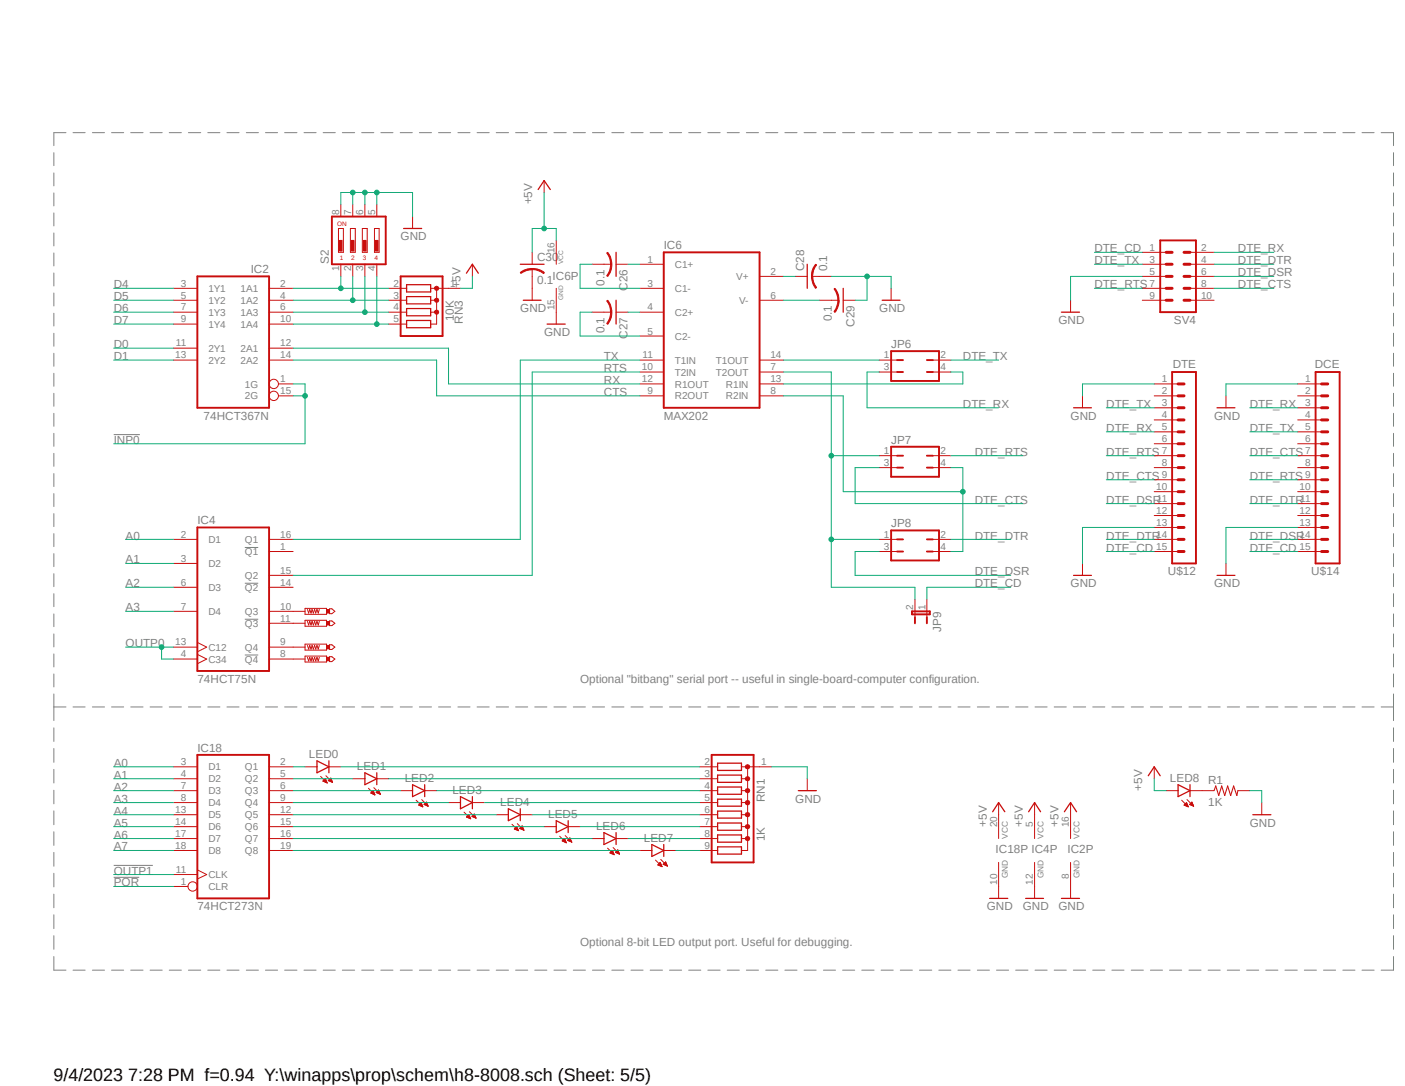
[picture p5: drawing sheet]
<svg xmlns="http://www.w3.org/2000/svg" width="279mm" height="216mm" viewBox="0 0 279 216" stroke-linecap="round" stroke-linejoin="round" font-family="sans-serif">
<path d="M10.6 26.3l266.6 166.7M277.2 26.3l-266.6 166.7" fill="none" stroke="#fff" stroke-width=".2"/>
<g fill="none" stroke="#808080" stroke-width=".2">
<path d="M10.7 30.4v2.5M10.7 34.4v2.6M10.7 38.4v2.5M13.1 26.4h-2.4v2.6M14.5 26.4h2.4M18.4 26.4h2.4M22.2 26.4h2.4M26 26.4h2.4M29.8 26.4h2.5M33.7 26.4h2.4M37.5 26.4h2.4M41.3 26.4h2.4"/>
<path d="M45.1 26.4h2.4M49 26.4h2.4M52.8 26.4h2.4M56.6 26.4h2.5M60.5 26.4h2.4M64.3 26.4h2.4M68.1 26.4h2.4M71.9 26.4h2.4M75.7 26.4h2.4M79.6 26.4h2.4M83.4 26.4h2.4M87.2 26.4h2.4"/>
<path d="M91.1 26.4h2.4M94.9 26.4h2.4M98.7 26.4h2.4M102.5 26.4h2.4M106.3 26.4h2.5M110.2 26.4h2.4M114 26.4h2.4M117.8 26.4h2.4M121.7 26.4h2.4M125.5 26.4h2.4M129.3 26.4h2.4M133.1 26.4h2.5"/>
<path d="M136.9 26.4h2.5M140.8 26.4h2.4M144.6 26.4h2.4M148.4 26.4h2.4M152.3 26.4h2.4M156.1 26.4h2.4M159.9 26.4h2.4M163.7 26.4h2.5M167.6 26.4h2.4M171.4 26.4h2.4M175.2 26.4h2.4M179 26.4h2.4"/>
<path d="M182.8 26.4h2.5M186.7 26.4h2.4M190.5 26.4h2.4M194.4 26.4h2.4M198.2 26.4h2.4M202 26.4h2.4M205.8 26.4h2.4M209.6 26.4h2.4M213.4 26.4h2.5M217.3 26.4h2.4M221.1 26.4h2.4M225 26.4h2.4"/>
<path d="M228.8 26.4h2.4M232.6 26.4h2.4M236.4 26.4h2.4M240.2 26.4h2.5M244.1 26.4h2.4M247.9 26.4h2.4M251.7 26.4h2.4M255.5 26.4h2.5M259.4 26.4h2.4M263.2 26.4h2.4M267 26.4h2.5M270.8 26.4h2.5"/>
<path d="M274.7 26.4h2.4v2.6M277.1 30.4v2.5M277.1 34.4v2.6M277.1 38.4v2.5M10.7 42.3v2.6M10.7 46.3v2.6M10.7 50.3v2.6M10.7 54.3v2.6M10.7 58.3v2.5M277.1 42.3v2.6M277.1 46.3v2.6M277.1 50.3v2.6"/>
<path d="M277.1 54.3v2.6M277.1 58.3v2.5M10.7 62.3v2.5M10.7 66.3v2.5M10.7 70.2v2.6M10.7 74.2v2.6M10.7 78.2v2.6M277.1 62.3v2.5M277.1 66.3v2.5M277.1 70.2v2.6M277.1 74.2v2.6M277.1 78.2v2.6"/>
<path d="M10.7 82.2v2.6M10.7 86.1v2.6M10.7 90.1v2.6M10.7 94.1v2.6M10.7 98.1v2.6M22.6 86.4h5.2M277.1 82.2v2.6M277.1 86.1v2.6M277.1 90.1v2.6M277.1 94.1v2.6M277.1 98.1v2.6M10.7 102.1v2.6"/>
<path d="M10.7 106.1v2.6M10.7 110.1v2.5M10.7 114v2.6M10.7 118v2.6M48.7 108.8h2.7M48.7 116h2.7M277.1 102.1v2.6M277.1 106.1v2.6M277.1 110.1v2.5M277.1 114v2.6M277.1 118v2.6M10.7 122v2.6"/>
<path d="M10.7 126v2.6M10.7 130v2.6M10.7 134v2.6M10.7 138v5.3M48.7 130.2h2.7M48.7 123.1h2.7M277.1 122v2.6M277.1 126v2.6M277.1 130v2.6M277.1 134v2.6M277.1 138v5.3M10.7 144.7v2.7"/>
<path d="M10.7 148.8v2.8M10.7 153v2.7M10.7 157.1v2.7M10.7 140.5h2.4M14.5 140.5h2.4M18.4 140.5h2.4M22.2 140.5h2.4M26 140.5h2.4M29.8 140.5h2.5M33.7 140.5h2.4M37.5 140.5h2.4M41.3 140.5h2.4"/>
<path d="M45.1 140.5h2.4M49 140.5h2.4M52.8 140.5h2.4M56.6 140.5h2.5M60.5 140.5h2.4M64.3 140.5h2.4M68.1 140.5h2.4M71.9 140.5h2.4M75.7 140.5h2.4M79.6 140.5h2.4M83.4 140.5h2.4M87.2 140.5h2.4"/>
<path d="M91.1 140.5h2.4M94.9 140.5h2.4M98.7 140.5h2.4M102.5 140.5h2.4M106.3 140.5h2.5M110.2 140.5h2.4M114 140.5h2.4M117.8 140.5h2.4M121.7 140.5h2.4M125.5 140.5h2.4M129.3 140.5h2.4M133.1 140.5h2.5"/>
<path d="M136.9 140.5h2.5M140.8 140.5h2.4M144.6 140.5h2.4M148.4 140.5h2.4M152.3 140.5h2.4M156.1 140.5h2.4M159.9 140.5h2.4M163.7 140.5h2.5M167.6 140.5h2.4M171.4 140.5h2.4M175.2 140.5h2.4M179 140.5h2.4"/>
<path d="M182.8 140.5h2.5M186.7 140.5h2.4M190.5 140.5h2.4M194.4 140.5h2.4M198.2 140.5h2.4M202 140.5h2.4M205.8 140.5h2.4M209.6 140.5h2.4M213.4 140.5h2.5M217.3 140.5h2.4M221.1 140.5h2.4M225 140.5h2.4"/>
<path d="M228.8 140.5h2.4M232.6 140.5h2.4M236.4 140.5h2.4M240.2 140.5h2.5M244.1 140.5h2.4M247.9 140.5h2.4M251.7 140.5h2.4M255.5 140.5h2.5M259.4 140.5h2.4M263.2 140.5h2.4M267 140.5h2.5M270.8 140.5h2.5"/>
<path d="M274.7 140.5h2.4M277.1 144.7v2.7M277.1 148.8v2.8M277.1 153v2.7M277.1 157.1v2.7M10.7 161.2v2.8M10.7 165.4v2.7M10.7 169.5v2.7M10.7 173.6v2.7M10.7 177.8v2.7M22.6 174.4h5.1M22.6 172h7.8"/>
<path d="M277.1 161.2v2.8M277.1 165.4v2.7M277.1 169.5v2.7M277.1 173.6v2.7M277.1 177.8v2.7M10.7 190.2v2.7h2.4M10.7 181.9v2.7M10.7 186v2.7M14.5 192.9h2.4M18.4 192.9h2.4M22.2 192.9h2.4M26 192.9h2.4"/>
<path d="M29.8 192.9h2.5M33.7 192.9h2.4M37.5 192.9h2.4M41.3 192.9h2.4M45.1 192.9h2.4M49 192.9h2.4M52.8 192.9h2.4M56.6 192.9h2.5M60.5 192.9h2.4M64.3 192.9h2.4M68.1 192.9h2.4M71.9 192.9h2.4"/>
<path d="M75.7 192.9h2.4M79.6 192.9h2.4M83.4 192.9h2.4M87.2 192.9h2.4M91.1 192.9h2.4M94.9 192.9h2.4M98.7 192.9h2.4M102.5 192.9h2.4M106.3 192.9h2.5M110.2 192.9h2.4M114 192.9h2.4M117.8 192.9h2.4"/>
<path d="M121.7 192.9h2.4M125.5 192.9h2.4M129.3 192.9h2.4M133.1 192.9h2.5M136.9 192.9h2.5M140.8 192.9h2.4M144.6 192.9h2.4M148.4 192.9h2.4M152.3 192.9h2.4M156.1 192.9h2.4M159.9 192.9h2.4M163.7 192.9h2.5"/>
<path d="M167.6 192.9h2.4M171.4 192.9h2.4M175.2 192.9h2.4M179 192.9h2.4M182.8 192.9h2.5M186.7 192.9h2.4M190.5 192.9h2.4M194.4 192.9h2.4M198.2 192.9h2.4M202 192.9h2.4M205.8 192.9h2.4M209.6 192.9h2.4"/>
<path d="M213.4 192.9h2.5M217.3 192.9h2.4M221.1 192.9h2.4M225 192.9h2.4M228.8 192.9h2.4M232.6 192.9h2.4M236.4 192.9h2.4M240.2 192.9h2.5M244.1 192.9h2.4M247.9 192.9h2.4M251.7 192.9h2.4M255.5 192.9h2.5"/>
<path d="M259.4 192.9h2.4M263.2 192.9h2.4M267 192.9h2.5M270.8 192.9h2.5M277.1 181.9v2.7M277.1 186v2.7M277.1 190.2v2.7h-2.4"/>
</g>
<path d="M39.2 54.9h14.3v26.2h-14.3zM132 50.2h19v30.9h-19zM39.2 104.9h14.3v28.5h-14.3z" fill="none" stroke="#c90d0c" stroke-width=".38"/>
<g fill="none" stroke="#c90d0c" stroke-width=".2">
<path d="M34.5 57.3h4.7M34.5 59.7h4.7M53.5 57.3h4.8M53.5 59.7h4.8M120.1 52.5h1.4M127.3 57.3h4.7M127.3 52.5h4.7M151 59.7h4.8M151 54.9h4.8M34.5 62.1h4.7M34.5 64.4h4.7M34.5 69.2h4.7"/>
<path d="M34.5 71.6h4.7M53.5 62.1h4.8M53.5 64.4h4.8M53.5 69.2h4.8M53.5 71.6h4.8M55.4 76.3h2.9M55.4 78.7h2.9M127.3 76.3h4.7M127.3 62.1h4.7M127.3 71.6h4.7M127.3 78.7h4.7M127.3 66.8h4.7"/>
<path d="M127.3 74h4.7M151 76.3h4.8M151 71.6h4.8M151 78.7h4.8M151 74h4.8M34.5 107.2h4.7M34.5 112h4.7M34.5 116.8h4.7M53.5 109.6h4.8M53.5 107.2h4.8M53.5 116.8h4.8M53.5 114.4h4.8"/>
<path d="M34.5 131h4.7M34.5 121.5h4.7M34.5 128.7h4.7M39.2 130.1l1.9 .9-1.9 1M39.2 127.7l1.9 1-1.9 .9M53.5 131h4.8M53.5 121.5h4.8M53.5 128.7h4.8M53.5 123.9h4.8"/>
<circle cx="54.4" cy="76.3" r=".93"/>
<circle cx="54.4" cy="78.7" r=".93"/>
</g>
<path d="M122.5 50.2v4.7" fill="none" stroke="#c90d0c" stroke-width=".25"/>
<path d="M121.5 52.5h.2a3.5 3.5 0 0 1-.8 2.4l-.3-.1a3.6 3.6 0 0 0 .9-2.3z" fill-rule="evenodd" fill="#c90d0c"/>
<path d="M121.5 52.5h.2a3.5 3.5 0 0 1-.8 2.4l-.3-.1a3.6 3.6 0 0 0 .9-2.3z" fill="none" stroke="#c90d0c" stroke-width=".2"/>
<path d="M120.6 50.3l.3-.1a3.4 3.4 0 0 1 .8 2.3h-.3a3.3 3.3 0 0 0-.8-2.2z" fill-rule="evenodd" fill="#c90d0c"/>
<path d="M117.7 52.5h2.4M120.6 50.3l.3-.1a3.4 3.4 0 0 1 .8 2.3h-.3a3.3 3.3 0 0 0-.8-2.2zM122.5 52.5h2.4M120.1 62.1h1.4" fill="none" stroke="#c90d0c" stroke-width=".2"/>
<path d="M122.5 59.7v4.7" fill="none" stroke="#c90d0c" stroke-width=".25"/>
<path d="M121.5 62.1h.2a3.5 3.5 0 0 1-.8 2.4l-.3-.2a3.6 3.6 0 0 0 .9-2.2z" fill-rule="evenodd" fill="#c90d0c"/>
<path d="M121.5 62.1h.2a3.5 3.5 0 0 1-.8 2.4l-.3-.2a3.6 3.6 0 0 0 .9-2.2z" fill="none" stroke="#c90d0c" stroke-width=".2"/>
<path d="M120.6 59.8l.3-.1a3.4 3.4 0 0 1 .8 2.4h-.3a3.3 3.3 0 0 0-.8-2.3z" fill-rule="evenodd" fill="#c90d0c"/>
<path d="M120.6 59.8l.3-.1a3.4 3.4 0 0 1 .8 2.4h-.3a3.3 3.3 0 0 0-.8-2.3zM161.5 54.9h1.4M117.7 62.1h2.4M122.5 62.1h2.4" fill="none" stroke="#c90d0c" stroke-width=".2"/>
<path d="M160.5 52.5v4.8" fill="none" stroke="#c90d0c" stroke-width=".25"/>
<path d="M162.2 52.5l.2 .2a3.6 3.6 0 0 0-.8 2.2h-.2a3.5 3.5 0 0 1 .8-2.4z" fill-rule="evenodd" fill="#c90d0c"/>
<path d="M162.2 52.5l.2 .2a3.6 3.6 0 0 0-.8 2.2h-.2a3.5 3.5 0 0 1 .8-2.4z" fill="none" stroke="#c90d0c" stroke-width=".2"/>
<path d="M161.4 54.9h.2a3.3 3.3 0 0 0 .8 2.2l-.2 .2a3.7 3.7 0 0 1-.8-2.4z" fill-rule="evenodd" fill="#c90d0c"/>
<path d="M158.2 54.9h2.3M161.4 54.9h.2a3.3 3.3 0 0 0 .8 2.2l-.2 .2a3.7 3.7 0 0 1-.8-2.4zM162.9 54.9h2.4M165.3 59.7h1.5" fill="none" stroke="#c90d0c" stroke-width=".2"/>
<path d="M167.7 57.3v4.8" fill="none" stroke="#c90d0c" stroke-width=".25"/>
<path d="M166.6 59.7h.3a3.9 3.9 0 0 1-.9 2.4l-.1-.2a4 4 0 0 0 .7-2.2z" fill-rule="evenodd" fill="#c90d0c"/>
<path d="M166.6 59.7h.3a3.9 3.9 0 0 1-.9 2.4l-.1-.2a4 4 0 0 0 .7-2.2z" fill="none" stroke="#c90d0c" stroke-width=".2"/>
<path d="M165.9 57.4l.1-.1a3.4 3.4 0 0 1 .8 2.4h-.2a4 4 0 0 0-.7-2.3z" fill-rule="evenodd" fill="#c90d0c"/>
<path d="M105.8 53.5v1.4M110.6 47.8v4.7M110.6 57.3v7.1M162.9 59.7h2.4M165.9 57.4l.1-.1a3.4 3.4 0 0 1 .8 2.4h-.2a4 4 0 0 0-.7-2.3zM167.7 59.7h2.4M177.2 57.3v2.4" fill="none" stroke="#c90d0c" stroke-width=".2"/>
<path d="M103.5 52.5h4.7M175.4 59.7h3.6M108.8 64.4h3.6" fill="none" stroke="#c90d0c" stroke-width=".25"/>
<path d="M105.8 53.4a3.5 3.5 0 0 1 2.4 .8l-.1 .2a3.9 3.9 0 0 0-2.3-.8z" fill-rule="evenodd" fill="#c90d0c"/>
<path d="M105.8 53.4a3.5 3.5 0 0 1 2.4 .8l-.1 .2a3.9 3.9 0 0 0-2.3-.8z" fill="none" stroke="#c90d0c" stroke-width=".2"/>
<path d="M103.5 54.2a3.4 3.4 0 0 1 2.3-.8v.2a3.6 3.6 0 0 0-2.2 .8z" fill-rule="evenodd" fill="#c90d0c"/>
<g fill="none" stroke="#c90d0c" stroke-width=".2">
<path d="M108.2 35.9v2.4M103.5 54.2a3.4 3.4 0 0 1 2.3-.8v.2a3.6 3.6 0 0 0-2.2 .8zM105.8 50.2v2.3M105.8 54.9v4.8M212.9 59.7v2.4M227.2 50.2h4.7M227.2 52.5h4.7M227.2 54.9h4.7M227.2 57.3h4.7M227.2 59.7h4.7M236.6 50.2h4.8M236.6 52.5h4.8"/>
<path d="M236.6 54.9h4.8M236.6 57.3h4.8M236.6 59.7h4.8M174.8 71.6h3.6M174.8 74h3.6M185.5 71.6h3.6M185.5 74h3.6M215.3 78.7v2.4M229.5 76.3h4.8M229.5 78.7h4.8M243.8 78.7v2.4M258.1 76.3h4.7"/>
<path d="M258.1 78.7h4.7M174.8 90.6h3.6M174.8 93h3.6M185.5 90.6h3.6M185.5 93h3.6M229.5 90.6h4.8M229.5 93h4.8M229.5 81.1h4.8M229.5 83.5h4.8M229.5 85.9h4.8M229.5 88.2h4.8M229.5 95.4h4.8"/>
<path d="M229.5 97.7h4.8M258.1 90.6h4.7M258.1 93h4.7M258.1 81.1h4.7M258.1 83.5h4.7M258.1 85.9h4.7M258.1 88.2h4.7M258.1 95.4h4.7M258.1 97.7h4.7M174.8 107.2h3.6M174.8 109.6h3.6M181.9 119.1v3.6"/>
<path d="M184.3 119.1v3.6M185.5 107.2h3.6M185.5 109.6h3.6M215.3 112v2.4M229.5 107.2h4.8M229.5 109.6h4.8M229.5 100.1h4.8M229.5 102.5h4.8M229.5 104.9h4.8M243.8 112v2.4M258.1 107.2h4.7M258.1 109.6h4.7"/>
<path d="M258.1 100.1h4.7M258.1 102.5h4.7M258.1 104.9h4.7M60.7 152.4h2.3M63.8 154.3l1.3 1.4M64.2 155.3l.9 .4M64.2 155.3l.5-.5 .4 .9M64.2 155.3h.7M64.3 155.2h.6M64.4 155.4h.5M64.4 155.1h.4M64.5 155h.3"/>
<path d="M64.6 155.4h.4M64.6 155h.2M64.6 154.9h.1M64.7 155.5h.3M64.8 154.2l1.3 1.3M64.9 155.6h.1M65.3 155.2l.5-.5 .3 .8zM65.4 155.2h.6M65.4 155.1h.6M65.4 152.4h2.4M65.4 155h.5M65.5 155h.4"/>
<path d="M65.5 155.3h.5M65.6 154.9h.2M65.7 154.8h.1M65.7 155.4h.3M65.7 154.7h.1M65.9 155.4h.2M66.1 155.5h.1M70.1 154.8h2.5M73.3 156.7l1.2 1.3M73.7 157.6l.8 .4M73.7 157.6l.5-.4 .3 .8M73.7 157.6h.7"/>
<path d="M73.8 157.6h.6M73.9 157.7h.5M73.9 157.5h.4M74 157.4h.3M74.1 157.8h.4M74.1 157.4h.2M74.2 157.3h.1M74.3 157.9h.2M74.3 156.6l1.3 1.3M74.4 158h.1M74.8 157.6l.8 .3M74.8 157.6l.5-.5 .3 .8"/>
<path d="M74.8 157.6h.7M74.8 157.5h.7M74.9 154.8h2.4M74.9 157.4h.5M75 157.4h.4M75.1 157.6h.4M75.1 157.3h.3M75.2 157.2h.1M75.2 157.7h.4M75.3 157.1h.1M75.4 157.8h.2M75.6 157.9h.1"/>
<path d="M79.7 157.2h2.3M82.8 159.1l1.3 1.3M83.4 159.9h.5M83.5 159.8h.3M83.6 159.7h.2M83.7 159.6h.1M83.7 159.6l.4 .8-.8-.3zM83.9 159l1.2 1.3M84.4 159.9h.6M84.5 157.2h2.3M84.5 159.8h.4M84.5 159.7h.4"/>
<path d="M84.6 159.6h.3M84.8 159.5l-.5 .4 .8 .4M84.8 159.5l.3 .8M84.8 159.5l-.1 .1M89.2 159.6h2.4M93.9 159.6h2.5M141.5 152.4h1.2M141.5 154.8h1.2M141.5 157.2h1.2M141.5 159.6h1.2M147.4 152.4h3.6M147.4 154.8h1.3"/>
<path d="M147.4 157.2h1.3M147.4 159.6h1.3M148.7 152.4v16.7h-1.3M83.3 160h.6M83.4 160.1h.5M83.6 160.2h.4M83.8 160.3h.2M83.9 160.4h.2M84.5 160h.5M84.8 160.1h.3M84.9 160.2h.2M85.1 160.3h.1"/>
<path d="M92.3 161.5l1.3 1.3M92.8 162.4l.4-.4 .4 .8zM92.8 162.4h.6M92.9 162.5h.6M92.9 162.3h.4M93 162.2h.3M93.1 162.6h.4M93.1 162.1h.2M93.2 162h.1M93.3 162.6h.3M93.3 161.4l1.4 1.2M93.5 162.7h.1"/>
<path d="M93.9 162.3l.7 .1M93.9 162.3h.6M94 162.2h.4M94.1 162.1h.3M94.1 162h.3M94.2 161.9h.2M94.2 162.5h.4M94.3 161.8h.1M94.3 161.8l-.4 .5 .8 .3M94.3 161.8l.4 .8M94.4 162.6h.2M94.6 162.6h.1"/>
<path d="M98.7 162h2.4M101.8 163.9l1.3 1.2M102.3 164.8h.7M102.4 164.7h.5M102.4 164.8h.6M102.4 164.6h.5M102.5 164.5h.3M102.6 164.9h.4M102.6 164.5h.2M102.7 164.4h.1M102.7 164.3l-.4 .5 .8 .3M102.7 164.3l.4 .8"/>
<path d="M102.8 165h.2M102.9 163.7l1.3 1.4M103 165.1h.1M103.4 164.7h.6M103.4 164.6h.6M103.5 162h2.3M103.5 164.5h.5M103.5 164.5h.4M103.6 164.8h.5M103.6 164.4h.3M103.7 164.3h.1M103.8 164.8h.3"/>
<path d="M103.8 164.2h.1M103.8 164.2l-.5 .5 .9 .4M103.8 164.2l.4 .9M103.9 164.9h.2M104.1 165h.1M108.2 164.3h2.4M111.3 166.2l1.3 1.4M111.8 167.2l.8 .4M111.8 167.2l.5-.5 .3 .9M111.8 167.2h.7M111.9 167.1h.5M111.9 167.3h.6"/>
<path d="M112 167h.4M112.1 166.9h.3M112.1 167.3h.4M112.1 166.8h.2M112.2 166.8h.1M112.3 167.4h.3M112.4 166.1l1.3 1.3M112.5 167.5h.1M112.9 167.1h.6M112.9 167h.6M113 164.3h2.4M113 166.9h.5"/>
<path d="M113.1 167.2h.5M113.1 166.8h.4M113.2 166.8h.2M113.2 166.7h.2M113.3 167.3h.3M113.3 166.6l.4 .8-.8-.4zM113.3 166.6l.1 .1M113.5 167.3h.2M113.6 167.4h.1M117.7 166.7h2.4M120.8 168.6l1.3 1.3M121.3 169.5l.8 .4"/>
<path d="M121.3 169.5l.5-.4 .3 .8M121.3 169.5h.7M121.4 169.6h.6M121.4 169.5h.5M121.5 169.4h.4M121.6 169.3h.3M121.6 169.7h.4M121.7 169.2h.1M121.7 169.1h.1M121.8 169.8h.3M121.9 168.5l1.3 1.3M122 169.8h.1"/>
<path d="M122.4 169.5h.7M122.4 169.5l.8 .3M122.4 169.5l.5-.5 .3 .8M122.4 169.4h.6M122.5 166.7h2.4M122.5 169.3h.5M122.6 169.5h.5M122.6 169.2h.4M122.7 169.1h.2M122.8 169.6h.3M122.8 169.1h.1M122.9 169h.1"/>
<path d="M123 169.7h.1M123.1 169.8h.1M127.3 169.1h2.3M130.3 171l1.4 1.3M130.9 171.9h.6M130.9 172h.6M130.9 171.8h.5M131 171.7h.4M131.1 172.1h.5M131.1 171.7h.3M131.1 171.6h.3M131.2 171.5h.1"/>
<path d="M131.3 171.4l.4 .9-.9-.3zM131.3 172.2h.3M131.4 170.9l1.3 1.3M131.5 172.2h.1M131.9 171.8h.7M132 171.7h.5M132 169.1h2.4M132.1 171.9h.5M132.1 171.6h.4M132.2 171.5h.2M132.3 172h.3M132.3 171.4h.1"/>
<path d="M132.4 171.4l-.5 .4 .8 .4M132.4 171.4l.3 .8M132.5 172.1h.2M132.7 172.2h.1M141.5 162h1.2M141.5 164.3h1.2M141.5 166.7h1.2M141.5 169.1h1.2M147.4 162h1.3M147.4 164.3h1.3M147.4 166.7h1.3"/>
</g>
<g fill="none" stroke="#c90d0c" stroke-width=".25">
<path d="M107 37.7l1.2-1.8 1.2 1.8M104.1 59.7h3.5M211.1 62.1h3.6M213.5 81.1h3.5M242 81.1h3.6M213.5 114.4h3.5M242 114.4h3.6M63 151.3l2.4 1.1-2.4 1.2zM65.4 151.3v2.3M72.6 153.6l2.3 1.2-2.3 1.2zM74.9 153.6v2.4M82 156l2.5 1.2-2.5 1.2z"/>
<path d="M84.5 156v2.4M91.6 158.4l2.3 1.2-2.3 1.2zM93.9 158.4v2.4M142.7 151.7h4.7v1.5h-4.7zM142.7 154.1h4.7v1.4h-4.7zM142.7 156.5h4.7v1.4h-4.7zM142.7 158.9h4.7v1.4h-4.7zM101.1 160.8l2.4 1.2-2.4 1.2zM103.5 160.8v2.4M110.6 163.2l2.4 1.1-2.4 1.2zM113 163.2v2.3M120.1 165.5l2.4 1.2-2.4 1.2z"/>
<path d="M122.5 165.5v2.4M129.6 167.9l2.4 1.2-2.4 1.2zM132 167.9v2.4M142.7 161.2h4.7v1.4h-4.7zM142.7 163.6h4.7v1.5h-4.7zM142.7 166h4.7v1.4h-4.7zM142.7 168.4h4.7v1.4h-4.7z"/>
</g>
<g fill="none" stroke="#c90d0c" stroke-width=".38">
<path d="M230.7 47.8h7.1v14.3h-7.1zM177.2 69.8h9.5v5.9h-9.5zM178.4 71.6h1.2M178.4 74h1.2M184.3 71.6h1.2M184.3 74h1.2M233.1 74h4.7v38h-4.7zM261.6 74h4.8v38h-4.8zM177.2 88.8h9.5v6h-9.5zM178.4 90.6h1.2M178.4 93h1.2M184.3 90.6h1.2"/>
<path d="M184.3 93h1.2M177.2 105.5h9.5v5.9h-9.5zM178.4 107.2h1.2M178.4 109.6h1.2M184.3 107.2h1.2M184.3 109.6h1.2M181.4 121.5h3.5v.6h-3.5zM181.9 122.7v1.2M184.3 122.7v1.2M141.5 150.1h8.4v21.3h-8.4z"/>
</g>
<g fill="none" stroke="#c90d0c" stroke-width=".59">
<path d="M231.9 54.9h1.2M231.9 52.5h1.2M231.9 50.2h1.2M231.9 59.7h1.2M231.9 57.3h1.2M235.5 54.9h1.1M235.5 52.5h1.1M235.5 50.2h1.1M235.5 59.7h1.1M235.5 57.3h1.1M234.3 78.7h1.2M234.3 76.3h1.2"/>
<path d="M262.8 78.7h1.2M262.8 76.3h1.2M234.3 81.1h1.2M234.3 85.9h1.2M234.3 83.5h1.2M234.3 93h1.2M234.3 90.6h1.2M234.3 88.2h1.2M234.3 97.7h1.2M234.3 95.4h1.2M262.8 81.1h1.2M262.8 85.9h1.2"/>
<path d="M262.8 83.5h1.2M262.8 93h1.2M262.8 90.6h1.2M262.8 88.2h1.2M262.8 97.7h1.2M262.8 95.4h1.2M234.3 102.5h1.2M234.3 100.1h1.2M234.3 109.6h1.2M234.3 107.2h1.2M234.3 104.9h1.2M262.8 102.5h1.2"/>
<path d="M262.8 100.1h1.2M262.8 109.6h1.2M262.8 107.2h1.2M262.8 104.9h1.2"/>
</g>
<path d="M148.3 166.4l.4-.1 .3 .1 .1 .3-.1 .3-.3 .1-.4-.1-.1-.3h.5h-.5z" fill-rule="evenodd" fill="#c90d0c"/>
<path d="M148.3 166.4l.4-.1 .3 .1 .1 .3-.1 .3-.3 .1-.4-.1-.1-.3h.5h-.5z" fill="none" stroke="#c90d0c" stroke-width=".2"/>
<path d="M148.3 164l.4-.1 .3 .1 .1 .3-.1 .3-.3 .2-.4-.2-.1-.3h.5h-.5z" fill-rule="evenodd" fill="#c90d0c"/>
<path d="M148.3 164l.4-.1 .3 .1 .1 .3-.1 .3-.3 .2-.4-.2-.1-.3h.5h-.5z" fill="none" stroke="#c90d0c" stroke-width=".2"/>
<path d="M148.3 161.6h.7l.1 .4-.1 .3-.3 .1-.4-.1-.1-.3h.5h-.5z" fill-rule="evenodd" fill="#c90d0c"/>
<path d="M148.3 161.6h.7l.1 .4-.1 .3-.3 .1-.4-.1-.1-.3h.5h-.5z" fill="none" stroke="#c90d0c" stroke-width=".2"/>
<path d="M148.3 159.3l.4-.2 .3 .2 .1 .3-.1 .3-.3 .1-.4-.1-.1-.3h.5h-.5z" fill-rule="evenodd" fill="#c90d0c"/>
<path d="M148.3 159.3l.4-.2 .3 .2 .1 .3-.1 .3-.3 .1-.4-.1-.1-.3h.5h-.5z" fill="none" stroke="#c90d0c" stroke-width=".2"/>
<path d="M148.3 156.9l.4-.1 .3 .1 .1 .3-.1 .3-.3 .1-.4-.1-.1-.3h.5h-.5z" fill-rule="evenodd" fill="#c90d0c"/>
<path d="M148.3 156.9l.4-.1 .3 .1 .1 .3-.1 .3-.3 .1-.4-.1-.1-.3h.5h-.5z" fill="none" stroke="#c90d0c" stroke-width=".2"/>
<path d="M148.3 154.5l.4-.1 .3 .1 .1 .3-.1 .3-.3 .1-.4-.1-.1-.3h.5h-.5z" fill-rule="evenodd" fill="#c90d0c"/>
<path d="M148.3 154.5l.4-.1 .3 .1 .1 .3-.1 .3-.3 .1-.4-.1-.1-.3h.5h-.5z" fill="none" stroke="#c90d0c" stroke-width=".2"/>
<path d="M148.3 152.1l.4-.1 .3 .1 .1 .3-.1 .3-.3 .2-.4-.2-.1-.3h.5h-.5z" fill-rule="evenodd" fill="#c90d0c"/>
<g fill="none" stroke="#c90d0c" stroke-width=".2">
<path d="M67.3 45.4h1v4.8h-1zM69.7 45.4h1v4.8h-1zM72.1 45.4h.9v4.8h-.9zM74.5 45.4h.9v4.8h-.9zM34.5 152.4h4.7M34.5 154.8h4.7M34.5 157.2h4.7M34.5 159.6h4.7M53.5 152.4h4.8M53.5 154.8h4.8M53.5 157.2h4.8M53.5 159.6h4.8"/>
<path d="M139.1 152.4h2.4M139.1 154.8h2.4M139.1 157.2h2.4M139.1 159.6h2.4M148.3 152.1l.4-.1 .3 .1 .1 .3-.1 .3-.3 .2-.4-.2-.1-.3h.5h-.5zM151 152.4h2.4M160.5 154.8v2.4M198.6 159.6v7.1M205.7 159.6v7.1M212.9 159.6v7.1M34.5 162h4.7M34.5 164.3h4.7"/>
<path d="M34.5 166.7h4.7M34.5 169.1h4.7M34.5 176.2h2.9M34.5 173.9h4.7M39.2 172.9l1.9 1-1.9 .9M53.5 162h4.8M53.5 164.3h4.8M53.5 166.7h4.8M53.5 169.1h4.8M139.1 162h2.4M139.1 164.3h2.4M139.1 166.7h2.4"/>
<path d="M139.1 169.1h2.4M198.6 171.4v7.2M205.7 171.4v7.2M212.9 171.4v7.2"/>
<circle cx="38.3" cy="176.2" r=".93"/>
</g>
<path d="M158.7 157.2h3.6M196.8 178.6h3.6M197.4 161.4l1.2-1.8 1.2 1.8M204 178.6h3.5M204.6 161.4l1.1-1.8 1.2 1.8M211.1 178.6h3.6M211.7 161.4l1.2-1.8 1.2 1.8" fill="none" stroke="#c90d0c" stroke-width=".25"/>
<path d="M66 43.1h10.7v9.4h-10.7zM39.2 150.1h14.3v28.5h-14.3z" fill="none" stroke="#c90d0c" stroke-width=".38"/>
<path d="M67.5 47.8h.5v2.1h-.5z" fill-rule="evenodd" fill="#c90d0c"/>
<path d="M67.5 47.8h.5v2.1h-.5z" fill="none" stroke="#c90d0c" stroke-width=".2"/>
<path d="M69.9 47.8h.5v2.1h-.5z" fill-rule="evenodd" fill="#c90d0c"/>
<path d="M69.9 47.8h.5v2.1h-.5z" fill="none" stroke="#c90d0c" stroke-width=".2"/>
<path d="M72.3 47.8h.5v2.1h-.5z" fill-rule="evenodd" fill="#c90d0c"/>
<path d="M72.3 47.8h.5v2.1h-.5z" fill="none" stroke="#c90d0c" stroke-width=".2"/>
<path d="M74.7 47.8h.5v2.1h-.5z" fill-rule="evenodd" fill="#c90d0c"/>
<g fill="none" stroke="#c90d0c" stroke-width=".2">
<path d="M67.8 40.6v2.5M67.8 52.5v2.4M70.1 40.6v2.5M70.1 52.5v2.4M72.6 40.6v2.5M72.6 52.5v2.4M74.7 47.8h.5v2.1h-.5zM74.9 40.6v2.5M74.9 52.5v2.4M79.7 57.3h1.2M79.7 59.7h1.2M85.6 57.3h3.6"/>
<path d="M85.6 59.7h1.2M86.8 57.3v7.1h-1.2M79.7 62.1h1.2M79.7 64.4h1.2M85.6 62.1h1.2"/>
</g>
<path d="M80.9 56.6h4.7v1.4h-4.7zM80.9 59h4.7v1.4h-4.7zM80.9 61.3h4.7v1.5h-4.7zM80.9 63.7h4.7v1.5h-4.7z" fill="none" stroke="#c90d0c" stroke-width=".25"/>
<path d="M79.7 54.9h8.3v11.9h-8.3z" fill="none" stroke="#c90d0c" stroke-width=".38"/>
<path d="M86.5 61.8l.3-.2 .3 .2 .1 .3-.1 .3-.3 .1-.3-.1-.1-.3 .5-.1-.5 .1z" fill-rule="evenodd" fill="#c90d0c"/>
<path d="M86.5 61.8l.3-.2 .3 .2 .1 .3-.1 .3-.3 .1-.3-.1-.1-.3 .5-.1-.5 .1z" fill="none" stroke="#c90d0c" stroke-width=".2"/>
<path d="M86.5 59.4l.3-.1 .3 .1 .1 .3-.1 .3-.3 .1-.3-.1-.1-.3 .5-.1-.5 .1z" fill-rule="evenodd" fill="#c90d0c"/>
<path d="M86.5 59.4l.3-.1 .3 .1 .1 .3-.1 .3-.3 .1-.3-.1-.1-.3 .5-.1-.5 .1z" fill="none" stroke="#c90d0c" stroke-width=".2"/>
<path d="M86.5 57l.3-.1 .3 .1 .1 .3-.1 .3-.3 .1-.3-.1-.1-.3h.5h-.5z" fill-rule="evenodd" fill="#c90d0c"/>
<g fill="none" stroke="#c90d0c" stroke-width=".2">
<path d="M77.3 57.3h2.4M77.3 59.7h2.4M82 43.1v2.3M86.5 57l.3-.1 .3 .1 .1 .3-.1 .3-.3 .1-.3-.1-.1-.3h.5h-.5zM89.2 57.3h2.4M93.9 52.5v2.4M77.3 62.1h2.4M77.3 64.4h2.4M60.7 120.9h4.2v1.2h-4.2zM61.1 121.2l.3 .7 .2-.7 .2 .7 .3-.7 .2 .7 .3-.7 .2 .7 .2-.7 .3 .7 .2-.7M65.5 121h.5l.6 .5-.6 .5h-.5zM229.5 152.4v2.4"/>
<path d="M231.9 157.2h2.4M235 159.1l1.3 1.3M235.6 159.9h.5M235.7 159.8h.4M235.8 159.7h.2M235.9 159.6h.1M236.1 159l1.3 1.3M236.6 159.9h.6M236.6 157.2h4.8M236.7 159.8h.5M236.8 159.7h.3M236.9 159.6h.2"/>
<path d="M237 159.5h.1M237 159.5l-.4 .4 .8 .4M237 159.5l.4 .8M246.2 157.2h2.3M250.9 159.6v2.4M235.5 160.1l.5-.5 .3 .8zM235.5 160h.6M235.6 160.1h.6M235.8 160.2h.4M236 160.3h.3M236.2 160.4h.1M236.8 160h.5"/>
<path d="M236.9 160.1h.4M237.2 160.2h.1M237.3 160.3h.1"/>
</g>
<path d="M80.3 45.4h3.6M92.8 54.3l1.1-1.8 1.2 1.8M228.3 154.2l1.2-1.8 1.2 1.8M234.3 156l2.3 1.2-2.3 1.2zM236.6 156v2.4M249.1 162h3.6" fill="none" stroke="#c90d0c" stroke-width=".25"/>
<path d="M241.4 157.2l.4-.9 .6 1.9 .6-1.9 .5 1.9 .6-1.9 .6 1.9 .6-1.9 .7 1.9 .2-1" fill="none" stroke="#c90d0c" stroke-width=".21"/>
<path d="M64.9 121.2h.6v.7h-.6z" fill-rule="evenodd" fill="#c90d0c"/>
<path d="M58.3 121.5h2.4M60.7 128.1h4.2v1.1h-4.2zM61.1 128.3l.3 .7 .2-.7 .2 .7 .3-.7 .2 .7 .3-.7 .2 .7 .2-.7 .3 .7 .2-.7M64.9 121.2h.6v.7h-.6zM65.5 128.2h.5l.6 .5-.6 .4h-.5z" fill="none" stroke="#c90d0c" stroke-width=".2"/>
<path d="M64.9 128.3h.6v.7h-.6z" fill-rule="evenodd" fill="#c90d0c"/>
<path d="M58.3 128.7h2.4M60.7 123.3h4.2v1.2h-4.2zM61.1 123.5l.3 .7 .2-.7 .2 .7 .3-.7 .2 .7 .3-.7 .2 .7 .2-.7 .3 .7 .2-.7M64.9 128.3h.6v.7h-.6zM65.5 123.4h.5l.6 .5-.6 .5h-.5z" fill="none" stroke="#c90d0c" stroke-width=".2"/>
<path d="M64.9 123.6h.6v.6h-.6z" fill-rule="evenodd" fill="#c90d0c"/>
<path d="M58.3 123.9h2.4M60.7 130.4h4.2v1.2h-4.2zM61.1 130.7l.3 .7 .2-.7 .2 .7 .3-.7 .2 .7 .3-.7 .2 .7 .2-.7 .3 .7 .2-.7M64.9 123.6h.6v.6h-.6zM65.5 130.6h.5l.6 .4-.6 .5h-.5z" fill="none" stroke="#c90d0c" stroke-width=".2"/>
<path d="M64.9 130.7h.6v.7h-.6z" fill-rule="evenodd" fill="#c90d0c"/>
<path d="M58.3 131h2.4M64.9 130.7h.6v.7h-.6z" fill="none" stroke="#c90d0c" stroke-width=".2"/>
<path d="M22.6 69.2h11.9M22.6 71.6h11.9M25 107.2h9.5M25 112h9.5M25 128.7h9.5M32.1 128.7v2.3h2.4M22.6 152.4h11.9M22.6 154.8h11.9" fill="none" stroke="#0dab76" stroke-width=".2"/>
<circle cx="32.1" cy="128.7" r=".46" fill="#0dab76"/>
<g fill="none" stroke="#0dab76" stroke-width=".2">
<path d="M165.3 54.9h11.9v2.4M172.4 54.9v4.8h-2.3"/>
<circle cx="32.1" cy="128.7" r=".46"/>
</g>
<circle cx="172.4" cy="54.9" r=".46" fill="#0dab76"/>
<g fill="none" stroke="#0dab76" stroke-width=".2">
<path d="M74.9 38.3v2.3M67.8 40.6v-2.3h14.2v4.8M227.2 54.9h-14.3v4.8M229.5 76.3h-14.2v2.4M258.1 76.3h-14.3v2.4M229.5 104.9h-14.2v7.1M258.1 104.9h-14.3v7.1M153.4 152.4h7.1v2.4"/>
<circle cx="172.4" cy="54.9" r=".46"/>
</g>
<circle cx="74.9" cy="38.3" r=".46" fill="#0dab76"/>
<g fill="none" stroke="#0dab76" stroke-width=".2">
<path d="M72.6 38.3v2.3"/>
<circle cx="74.9" cy="38.3" r=".46"/>
</g>
<circle cx="72.6" cy="38.3" r=".46" fill="#0dab76"/>
<g fill="none" stroke="#0dab76" stroke-width=".2">
<path d="M70.1 38.3v2.3"/>
<circle cx="72.6" cy="38.3" r=".46"/>
</g>
<circle cx="70.1" cy="38.3" r=".46" fill="#0dab76"/>
<g fill="none" stroke="#0dab76" stroke-width=".2">
<path d="M108.2 38.3v7.1M110.6 47.8v-2.4h-4.8v4.8M248.5 157.2h2.4v2.4"/>
<circle cx="70.1" cy="38.3" r=".46"/>
</g>
<circle cx="108.2" cy="45.4" r=".46" fill="#0dab76"/>
<g fill="none" stroke="#0dab76" stroke-width=".2">
<path d="M93.9 54.9v2.4h-2.3M117.7 52.5h-2.3v4.8h11.9M124.9 52.5h2.4M155.8 54.9h2.4M155.8 59.7h7.1M217.6 57.3h9.6M217.6 50.2h9.6M217.6 52.5h9.6M241.4 57.3h11.9M241.4 50.2h11.9M241.4 52.5h11.9M58.3 71.6h28.5v7.1h40.5"/>
<path d="M117.7 62.1h-2.3v4.7h11.9M124.9 62.1h2.4M127.3 74h-21.5v40.4h-47.5M155.8 74h9.5v33.2h9.5M155.8 71.6h19M174.8 74h-2.4v7.1h26.2M189.1 74h2.4v2.3h-35.7M189.1 71.6h9.5M165.3 90.6h9.5M174.8 93h-4.7v7.1h33.3M189.1 90.6h14.3M220 81.1h9.5"/>
<path d="M220 85.9h9.5M220 90.6h9.5M220 95.4h9.5M248.5 81.1h9.6M248.5 85.9h9.6M248.5 90.6h9.6M248.5 95.4h9.6M189.1 107.2h11.9M201 116.8h-16.7v2.3M220 107.2h9.5M220 109.6h9.5M248.5 100.1h9.6"/>
<path d="M248.5 109.6h9.6M229.5 154.8v2.4h2.4"/>
<circle cx="108.2" cy="45.4" r=".46"/>
</g>
<circle cx="165.3" cy="90.6" r=".46" fill="#0dab76"/>
<g fill="none" stroke="#0dab76" stroke-width=".2">
<path d="M165.3 107.2v9.6h16.6v2.3"/>
<circle cx="165.3" cy="90.6" r=".46"/>
</g>
<circle cx="165.3" cy="107.2" r=".46" fill="#0dab76"/>
<g fill="none" stroke="#0dab76" stroke-width=".2">
<path d="M155.8 78.7h11.9v19h23.8M189.1 93h2.4v16.6h-2.4"/>
<circle cx="165.3" cy="107.2" r=".46"/>
</g>
<circle cx="191.5" cy="97.7" r=".46" fill="#0dab76"/>
<g fill="none" stroke="#0dab76" stroke-width=".2">
<path d="M58.3 57.3h19M67.8 54.9v2.4M241.4 54.9h11.9M58.3 69.2h30.9v7.1h38.1M127.3 71.6h-23.8v35.6h-45.2M25 116.8h9.5M174.8 109.6h-4.7v4.8h30.9M220 100.1h9.5M248.5 107.2h9.6M25 121.5h9.5M22.6 159.6h11.9M22.6 157.2h11.9"/>
<path d="M58.3 159.6h30.9M58.3 157.2h21.4M58.3 152.4h2.4M58.3 154.8h11.8M67.8 152.4h71.3M77.3 154.8h61.8M86.8 157.2h52.3M96.4 159.6h42.7M22.6 169.1h11.9M22.6 166.7h11.9M22.6 164.3h11.9M22.6 162h11.9"/>
<path d="M22.6 176.2h11.9M22.6 173.9h11.9M58.3 169.1h69M58.3 166.7h59.4M58.3 164.3h49.9M58.3 162h40.4M105.8 162h33.3M115.4 164.3h23.7M124.9 166.7h14.2M134.4 169.1h4.7"/>
<circle cx="191.5" cy="97.7" r=".46"/>
</g>
<circle cx="67.8" cy="57.3" r=".46" fill="#0dab76"/>
<g fill="none" stroke="#0dab76" stroke-width=".2">
<path d="M58.3 59.7h19M70.1 54.9v4.8"/>
<circle cx="67.8" cy="57.3" r=".46"/>
</g>
<circle cx="70.1" cy="59.7" r=".46" fill="#0dab76"/>
<g fill="none" stroke="#0dab76" stroke-width=".2">
<path d="M72.6 54.9v7.2M58.3 62.1h19"/>
<circle cx="70.1" cy="59.7" r=".46"/>
</g>
<circle cx="72.6" cy="62.1" r=".46" fill="#0dab76"/>
<g fill="none" stroke="#0dab76" stroke-width=".2">
<path d="M74.9 54.9v9.5M58.3 64.4h19"/>
<circle cx="72.6" cy="62.1" r=".46"/>
</g>
<circle cx="74.9" cy="64.4" r=".46" fill="#0dab76"/>
<g fill="none" stroke="#0dab76" stroke-width=".2">
<path d="M58.3 78.7h2.4M58.3 76.3h2.4v11.9h-38.1"/>
<circle cx="74.9" cy="64.4" r=".46"/>
</g>
<circle cx="60.7" cy="78.7" r=".46" fill="#0dab76"/>
<g fill="none" stroke="#0dab76" stroke-width=".2">
<path d="M22.6 59.7h11.9M22.6 57.3h11.9M22.6 62.1h11.9M22.6 64.4h11.9"/>
<circle cx="60.7" cy="78.7" r=".46"/>
</g>
<text font-size="3.6" x="10.6" y="214.9">9/4/2023 7:28 PM f=0.94 Y:\winapps\prop\schem\h8-8008.sch (Sheet: 5/5)</text>
<g font-size="2.3" fill="#808080">
<text x="105.8" y="40.6" transform="rotate(-90 105.8 40.6)">+5V</text>
<text x="79.7" y="47.8">GND</text>
<text x="65.4" y="52.5" transform="rotate(-90 65.4 52.5)">S2</text>
<text x="106.8" y="51.9">C30</text>
<text x="132" y="49.6">IC6</text>
<text x="159.9" y="54" transform="rotate(-90 159.9 54)">C28</text>
<text x="164.5" y="54" transform="rotate(-90 164.5 54)">0.1</text>
<text x="217.6" y="50.2">DTE_CD</text>
<text x="217.6" y="52.5">DTE_TX</text>
<text x="246.2" y="52.5">DTE_DTR</text>
<text x="246.2" y="50.2">DTE_RX</text>
<text x="22.6" y="59.7">D5</text>
<text x="22.6" y="57.3">D4</text>
<text x="49.9" y="54.3">IC2</text>
<text x="91.6" y="57.3" transform="rotate(-90 91.6 57.3)">+5V</text>
<text x="106.8" y="56.5">0.1</text>
<text x="109.9" y="55.6">IC6P</text>
<text x="120.2" y="56.8" transform="rotate(-90 120.2 56.8)">0.1</text>
<text x="124.8" y="57.8" transform="rotate(-90 124.8 57.8)">C26</text>
<text x="217.6" y="57.3">DTE_RTS</text>
<text x="246.2" y="54.9">DTE_DSR</text>
<text x="246.2" y="57.3">DTE_CTS</text>
<text x="22.6" y="62.1">D6</text>
<text x="22.6" y="64.4">D7</text>
<text x="90.3" y="63.9" transform="rotate(-90 90.3 63.9)">10K</text>
<text x="92" y="64.4" transform="rotate(-90 92 64.4)">RN3</text>
<text x="103.5" y="62.1">GND</text>
<text x="165.4" y="63.9" transform="rotate(-90 165.4 63.9)">0.1</text>
<text x="169.9" y="64.9" transform="rotate(-90 169.9 64.9)">C29</text>
<text x="174.8" y="62.1">GND</text>
<text x="210.5" y="64.4">GND</text>
<text x="233.4" y="64.4">SV4</text>
<text x="22.6" y="69.2">D0</text>
<text x="22.6" y="71.6">D1</text>
<text x="108.2" y="66.8">GND</text>
<text x="120.1" y="71.6">TX</text>
<text x="120.2" y="66.3" transform="rotate(-90 120.2 66.3)">0.1</text>
<text x="124.8" y="67.4" transform="rotate(-90 124.8 67.4)">C27</text>
<text x="177.2" y="69.2">JP6</text>
<text x="191.5" y="71.6">DTE_TX</text>
<text x="120.1" y="74">RTS</text>
<text x="120.1" y="76.3">RX</text>
<text x="233.2" y="73.2">DTE</text>
<text x="261.5" y="73.2">DCE</text>
<text x="40.5" y="83.5">74HCT367N</text>
<text x="120.1" y="78.7">CTS</text>
<text x="132" y="83.5">MAX202</text>
<text x="191.5" y="81.1">DTE_RX</text>
<text x="212.9" y="83.5">GND</text>
<text x="220" y="81.1">DTE_TX</text>
<text x="241.4" y="83.5">GND</text>
<text x="248.5" y="81.1">DTE_RX</text>
<text x="22.6" y="88.2">INP0</text>
<text x="177.2" y="88.2">JP7</text>
<text x="220" y="85.9">DTE_RX</text>
<text x="248.5" y="85.9">DTE_TX</text>
<text x="193.8" y="90.6">DTE_RTS</text>
<text x="220" y="90.6">DTE_RTS</text>
<text x="220" y="95.4">DTE_CTS</text>
<text x="248.5" y="95.4">DTE_RTS</text>
<text x="248.5" y="90.6">DTE_CTS</text>
<text x="193.8" y="100.1">DTE_CTS</text>
<text x="220" y="100.1">DTE_DSR</text>
<text x="248.5" y="100.1">DTE_DTR</text>
<text x="25" y="107.3">A0</text>
<text x="39.2" y="104.3">IC4</text>
<text x="177.2" y="104.9">JP8</text>
<text x="193.8" y="107.3">DTE_DTR</text>
<text x="220" y="107.3">DTE_DTR</text>
<text x="248.5" y="107.3">DTE_DSR</text>
<text x="25" y="112">A1</text>
<text x="220" y="109.6">DTE_CD</text>
<text x="248.5" y="109.6">DTE_CD</text>
<text x="25" y="116.8">A2</text>
<text x="193.8" y="116.8">DTE_CD</text>
<text x="193.8" y="114.4">DTE_DSR</text>
<text x="212.9" y="116.8">GND</text>
<text x="232.2" y="114.4">U$12</text>
<text x="241.4" y="116.8">GND</text>
<text x="260.8" y="114.4">U$14</text>
<text x="25" y="121.5">A3</text>
<text x="187.2" y="125.6" transform="rotate(-90 187.2 125.6)">JP9</text>
<text x="25" y="128.7">OUTP0</text>
<text x="39.2" y="135.8">74HCT75N</text>
<text x="115.4" y="135.8">Optional &quot;bitbang&quot; serial port -- useful in single-board-computer configuration.</text>
<text x="39.2" y="149.5">IC18</text>
<text x="22.6" y="152.4">A0</text>
<text x="22.6" y="154.8">A1</text>
<text x="61.4" y="150.7">LED0</text>
<text x="71" y="153.1">LED1</text>
<text x="80.5" y="155.5">LED2</text>
<text x="232.7" y="155.5">LED8</text>
<text x="240.2" y="155.8">R1</text>
<text x="22.6" y="162">A4</text>
<text x="22.6" y="159.6">A3</text>
<text x="22.6" y="157.2">A2</text>
<text x="90" y="157.9">LED3</text>
<text x="99.5" y="160.3">LED4</text>
<text x="152.1" y="159.5" transform="rotate(-90 152.1 159.5)">RN1</text>
<text x="158.2" y="159.6">GND</text>
<text x="227.2" y="157.2" transform="rotate(-90 227.2 157.2)">+5V</text>
<text x="240.2" y="160.3">1K</text>
<text x="22.6" y="166.7">A6</text>
<text x="22.6" y="164.3">A5</text>
<text x="109" y="162.6">LED5</text>
<text x="118.5" y="165">LED6</text>
<text x="128" y="167.4">LED7</text>
<text x="152.1" y="167.2" transform="rotate(-90 152.1 167.2)">1K</text>
<text x="196.2" y="164.3" transform="rotate(-90 196.2 164.3)">+5V</text>
<text x="203.4" y="164.3" transform="rotate(-90 203.4 164.3)">+5V</text>
<text x="210.5" y="164.3" transform="rotate(-90 210.5 164.3)">+5V</text>
<text x="248.5" y="164.3">GND</text>
<text x="22.6" y="173.9">OUTP1</text>
<text x="22.6" y="169.1">A7</text>
<text x="198" y="169.7">IC18P IC4P</text>
<text x="212.3" y="169.7">IC2P</text>
<text x="22.6" y="176.2">POR</text>
<text x="39.2" y="181">74HCT273N</text>
<text x="196.2" y="181">GND</text>
<text x="203.4" y="181">GND</text>
<text x="210.5" y="181">GND</text>
<text x="115.4" y="188.1">Optional 8-bit LED output port. Useful for debugging.</text>
</g>
<g font-size="2" fill="#808080">
<text x="67.4" y="42.7" transform="rotate(-90 67.4 42.7)">8</text>
<text x="69.8" y="42.7" transform="rotate(-90 69.8 42.7)">7</text>
<text x="72.2" y="42.7" transform="rotate(-90 72.2 42.7)">6</text>
<text x="74.6" y="42.7" transform="rotate(-90 74.6 42.7)">5</text>
<text x="67.4" y="54" transform="rotate(-90 67.4 54)">1</text>
<text x="69.8" y="54" transform="rotate(-90 69.8 54)">2</text>
<text x="72.2" y="54" transform="rotate(-90 72.2 54)">3</text>
<text x="74.6" y="54" transform="rotate(-90 74.6 54)">4</text>
<text x="110.3" y="50.4" transform="rotate(-90 110.3 50.4)">16</text>
<text x="128.7" y="52.2">1</text>
<text x="134.2" y="53.3">C1+</text>
<text x="228.6" y="49.8">1</text>
<text x="228.6" y="52.2">3</text>
<text x="238.8" y="49.8">2</text>
<text x="238.8" y="52.2">4</text>
<text x="35.9" y="57">3</text>
<text x="35.9" y="59.4">5</text>
<text x="41.4" y="58">1Y1</text>
<text x="47.8" y="58">1A1</text>
<text x="55.7" y="57">2</text>
<text x="55.7" y="59.4">4</text>
<text x="78.2" y="57">2</text>
<text x="78.2" y="59.4">3</text>
<text x="89.5" y="57">1</text>
<text x="128.7" y="57">3</text>
<text x="134.2" y="58">C1-</text>
<text x="146.4" y="55.7">V+</text>
<text x="153.2" y="54.6">2</text>
<text x="153.2" y="59.4">6</text>
<text x="228.6" y="54.6">5</text>
<text x="228.6" y="57">7</text>
<text x="228.6" y="59.4">9</text>
<text x="238.8" y="54.6">6</text>
<text x="238.8" y="57">8</text>
<text x="238.8" y="59.4">10</text>
<text x="35.9" y="61.7">7</text>
<text x="35.9" y="64.1">9</text>
<text x="41.4" y="60.4">1Y2</text>
<text x="41.4" y="65.2">1Y4</text>
<text x="41.4" y="62.8">1Y3</text>
<text x="47.8" y="60.4">1A2</text>
<text x="47.8" y="62.8">1A3</text>
<text x="47.8" y="65.2">1A4</text>
<text x="55.7" y="61.7">6</text>
<text x="55.7" y="64.1">10</text>
<text x="78.2" y="61.7">4</text>
<text x="78.2" y="64.1">5</text>
<text x="110.3" y="61.7" transform="rotate(-90 110.3 61.7)">15</text>
<text x="128.7" y="61.7">4</text>
<text x="134.2" y="62.8">C2+</text>
<text x="147" y="60.4">V-</text>
<text x="34.8" y="71.2">13</text>
<text x="35" y="68.9">11</text>
<text x="41.4" y="69.9">2Y1</text>
<text x="47.8" y="69.9">2A1</text>
<text x="55.7" y="68.9">12</text>
<text x="55.7" y="71.2">14</text>
<text x="127.8" y="71.2">11</text>
<text x="128.7" y="66.5">5</text>
<text x="134.2" y="67.5">C2-</text>
<text x="153.2" y="71.2">14</text>
<text x="175.8" y="71.2">1</text>
<text x="187" y="71.2">2</text>
<text x="41.4" y="72.3">2Y2</text>
<text x="47.8" y="72.3">2A2</text>
<text x="48.7" y="77">1G</text>
<text x="55.7" y="76">1</text>
<text x="127.6" y="73.6">10</text>
<text x="127.6" y="76">12</text>
<text x="134.2" y="72.3">T1IN</text>
<text x="134.2" y="74.7">T2IN</text>
<text x="134.2" y="77">R1OUT</text>
<text x="142.4" y="72.3">T1OUT</text>
<text x="142.4" y="74.7">T2OUT</text>
<text x="144.4" y="77">R1IN</text>
<text x="153.2" y="73.6">7</text>
<text x="153.2" y="76">13</text>
<text x="175.8" y="73.6">3</text>
<text x="187" y="73.6">4</text>
<text x="231" y="76">1</text>
<text x="259.5" y="76">1</text>
<text x="48.7" y="79.4">2G</text>
<text x="55.7" y="78.4">15</text>
<text x="128.7" y="78.4">9</text>
<text x="134.2" y="79.4">R2OUT</text>
<text x="144.4" y="79.4">R2IN</text>
<text x="153.2" y="78.4">8</text>
<text x="231" y="78.4">2</text>
<text x="231" y="80.8">3</text>
<text x="231" y="83.1">4</text>
<text x="259.5" y="78.4">2</text>
<text x="259.5" y="80.8">3</text>
<text x="259.5" y="83.1">4</text>
<text x="231" y="85.5">5</text>
<text x="231" y="87.9">6</text>
<text x="259.5" y="85.5">5</text>
<text x="259.5" y="87.9">6</text>
<text x="175.8" y="90.3">1</text>
<text x="175.8" y="92.7">3</text>
<text x="187" y="90.3">2</text>
<text x="187" y="92.7">4</text>
<text x="231" y="90.3">7</text>
<text x="231" y="92.7">8</text>
<text x="231" y="95">9</text>
<text x="259.5" y="90.3">7</text>
<text x="259.5" y="92.7">8</text>
<text x="259.5" y="95">9</text>
<text x="229.9" y="97.4">10</text>
<text x="230" y="99.8">11</text>
<text x="258.4" y="97.4">10</text>
<text x="258.6" y="99.8">11</text>
<text x="35.9" y="106.9">2</text>
<text x="41.4" y="107.9">D1</text>
<text x="48.7" y="108">Q1</text>
<text x="55.7" y="106.9">16</text>
<text x="175.8" y="106.9">1</text>
<text x="187" y="106.9">2</text>
<text x="229.9" y="102.2">12</text>
<text x="229.9" y="106.9">14</text>
<text x="229.9" y="104.5">13</text>
<text x="258.4" y="102.2">12</text>
<text x="258.4" y="106.9">14</text>
<text x="258.4" y="104.5">13</text>
<text x="35.9" y="111.7">3</text>
<text x="41.4" y="112.7">D2</text>
<text x="48.7" y="110.4">Q1</text>
<text x="55.7" y="109.3">1</text>
<text x="175.8" y="109.3">3</text>
<text x="187" y="109.3">4</text>
<text x="229.9" y="109.3">15</text>
<text x="258.4" y="109.3">15</text>
<text x="35.9" y="116.4">6</text>
<text x="41.4" y="117.5">D3</text>
<text x="48.7" y="117.5">Q2</text>
<text x="48.7" y="115.1">Q2</text>
<text x="55.7" y="116.4">14</text>
<text x="55.7" y="114">15</text>
<text x="35.9" y="121.2">7</text>
<text x="41.4" y="122.2">D4</text>
<text x="48.7" y="122.3">Q3</text>
<text x="48.7" y="124.6">Q3</text>
<text x="55.7" y="121.2">10</text>
<text x="55.7" y="123.6">11</text>
<text x="181.6" y="121.2" transform="rotate(-90 181.6 121.2)">2</text>
<text x="184" y="121.2" transform="rotate(-90 184 121.2)">1</text>
<text x="34.8" y="128.3">13</text>
<text x="35.9" y="130.7">4</text>
<text x="41.4" y="131.7">C34</text>
<text x="41.4" y="129.4">C12</text>
<text x="48.7" y="131.7">Q4</text>
<text x="48.7" y="129.4">Q4</text>
<text x="55.7" y="130.7">8</text>
<text x="55.7" y="128.3">9</text>
<text x="35.9" y="152.1">3</text>
<text x="35.9" y="154.5">4</text>
<text x="41.4" y="153.2">D1</text>
<text x="41.4" y="155.5">D2</text>
<text x="48.7" y="153.2">Q1</text>
<text x="48.7" y="155.5">Q2</text>
<text x="55.7" y="152.1">2</text>
<text x="55.7" y="154.5">5</text>
<text x="140.1" y="152.1">2</text>
<text x="140.1" y="154.5">3</text>
<text x="151.4" y="152.1">1</text>
<text x="34.8" y="161.6">13</text>
<text x="35.9" y="156.8">7</text>
<text x="35.9" y="159.3">8</text>
<text x="41.4" y="157.9">D3</text>
<text x="41.4" y="160.3">D4</text>
<text x="48.7" y="157.9">Q3</text>
<text x="48.7" y="160.3">Q4</text>
<text x="55.7" y="156.8">6</text>
<text x="55.7" y="159.3">9</text>
<text x="55.7" y="161.6">12</text>
<text x="140.1" y="156.8">4</text>
<text x="140.1" y="159.3">5</text>
<text x="140.1" y="161.6">6</text>
<text x="34.8" y="164">14</text>
<text x="34.8" y="166.4">17</text>
<text x="41.4" y="162.7">D5</text>
<text x="41.4" y="165.1">D6</text>
<text x="41.4" y="167.4">D7</text>
<text x="48.7" y="162.7">Q5</text>
<text x="48.7" y="165.1">Q6</text>
<text x="48.7" y="167.4">Q7</text>
<text x="55.7" y="164">15</text>
<text x="55.7" y="166.4">16</text>
<text x="140.1" y="164">7</text>
<text x="140.1" y="166.4">8</text>
<text x="198.3" y="164.5" transform="rotate(-90 198.3 164.5)">20</text>
<text x="205.4" y="164.5" transform="rotate(-90 205.4 164.5)">5</text>
<text x="212.6" y="164.5" transform="rotate(-90 212.6 164.5)">16</text>
<text x="34.8" y="168.7">18</text>
<text x="35" y="173.5">11</text>
<text x="41.4" y="169.8">D8</text>
<text x="48.7" y="169.8">Q8</text>
<text x="55.7" y="168.7">19</text>
<text x="140.1" y="168.7">9</text>
<text x="35.9" y="175.9">1</text>
<text x="41.4" y="177">CLR</text>
<text x="41.4" y="174.5">CLK</text>
<text x="198.3" y="175.9" transform="rotate(-90 198.3 175.9)">10</text>
<text x="205.4" y="175.9" transform="rotate(-90 205.4 175.9)">12</text>
<text x="212.6" y="174.8" transform="rotate(-90 212.6 174.8)">8</text>
</g>
<g font-size="1.7" fill="#808080">
<text x="200.4" y="166.7" transform="rotate(-90 200.4 166.7)">VCC</text>
<text x="207.5" y="166.7" transform="rotate(-90 207.5 166.7)">VCC</text>
<text x="214.7" y="166.7" transform="rotate(-90 214.7 166.7)">VCC</text>
<text x="200.4" y="174.5" transform="rotate(-90 200.4 174.5)">GND</text>
<text x="207.5" y="174.5" transform="rotate(-90 207.5 174.5)">GND</text>
<text x="214.7" y="174.5" transform="rotate(-90 214.7 174.5)">GND</text>
</g>
<g font-size="1.3" fill="#c90d0c">
<text x="67.1" y="45">ON</text>
<text x="67.6" y="51.6">1</text>
<text x="69.8" y="51.6">2</text>
<text x="72.2" y="51.6">3</text>
<text x="74.5" y="51.6">4</text>
</g>
<g font-size="1.3" fill="#808080">
<text x="112" y="52.5" transform="rotate(-90 112 52.5)">VCC</text>
<text x="112" y="59.7" transform="rotate(-90 112 59.7)">GND</text>
</g>
</svg>
